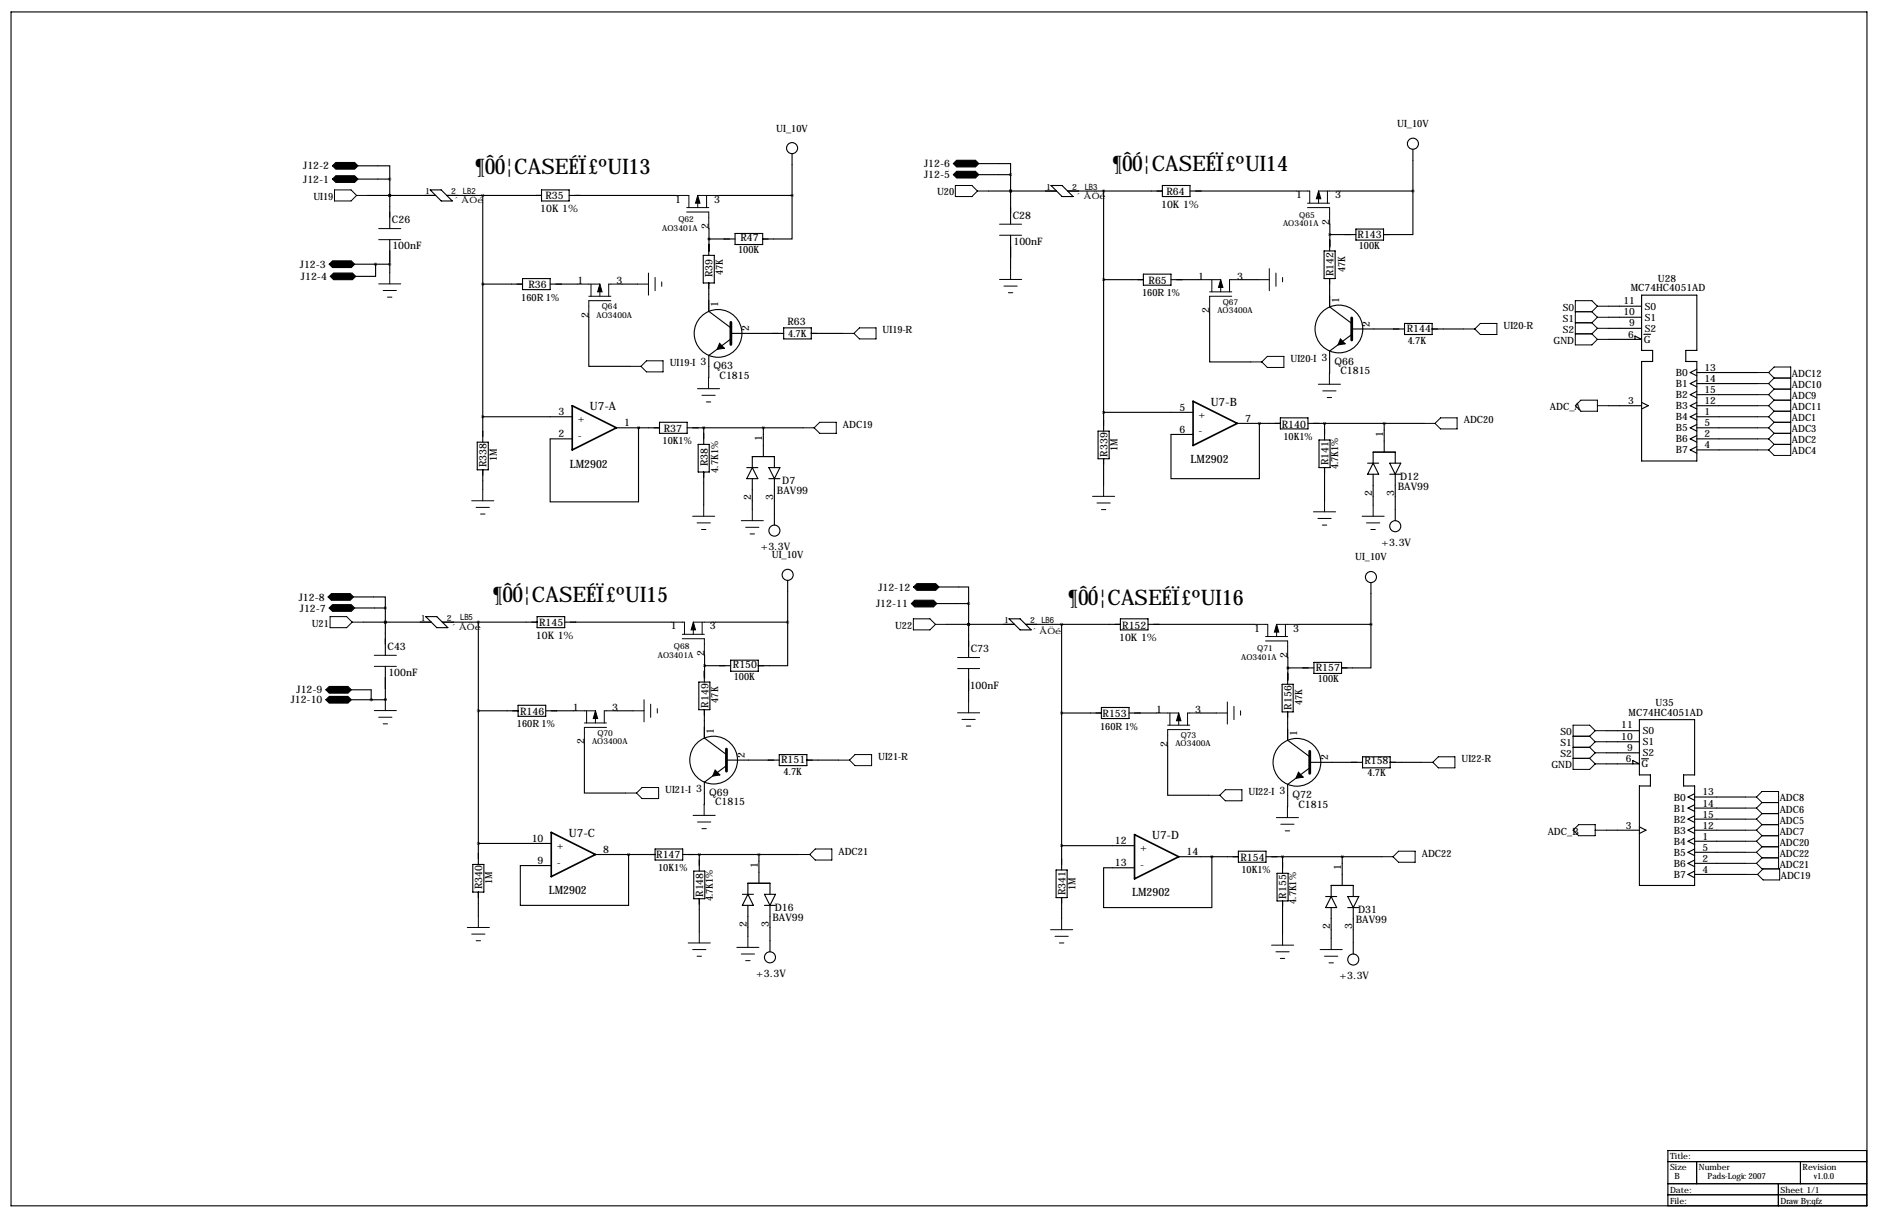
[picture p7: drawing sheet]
<svg xmlns="http://www.w3.org/2000/svg" width="432mm" height="279mm" viewBox="0 0 432 279" stroke-linecap="round" stroke-linejoin="round" font-family="sans-serif">
<g fill="none" stroke="#000" stroke-width=".25">
<path d="M2.5 2.7h426.8v274.4h-426.8zM82.3 38.1h7.3v3M182.1 35.3v9.6M225 37.6h7.4v2.5M324.9 34.3v9.6M82.3 41.1h7.3M84.5 44.9h15.7M89.6 44.9h.1M89.6 41.1v11.4M89.6 55.1v7.6M98.9 43.6h2.5l2.6 2.6h-2.6zM102.7 44.9h21.8"/>
<path d="M111 44.9v56.7M124.5 43.6h6.4v2.6h-6.4zM130.9 44.9h24.4M161.7 58.7h2.5v6.3h-2.5zM163 52.5v2.4M163 54.9v3.8M163 54.9h6M165.5 44.9h16.6M169 53.6h6.4v2.6h-6.4zM182.1 44.9v10h-6.7M225 40.1h7.4M227.3 43.9h15.6"/>
<path d="M232.4 43.9h.1M232.4 40.1v11.4M232.4 54.1v7.6M241.7 42.6h2.5l2.5 2.6h-2.5zM245.5 43.9h21.8M253.7 43.9v55.2M267.3 42.6h6.3v2.6h-6.3zM273.6 43.9h24.5M304.4 57.7h2.6v6.3h-2.6zM305.7 51.5l.1 2.4M305.8 53.9l-.1 3.8M305.8 53.9h6"/>
<path d="M308.3 43.9h16.6M311.8 52.6h6.3v2.6h-6.3zM324.9 43.9v10h-6.8M81.5 60.7h8.1M86.4 60.7v2.8h-4.6M111 65.3h9.1M120.1 64h6.4v2.5h-6.4zM126.5 65.3h6.3M135.4 72.9v11.3h9.4M143 65.3h3.6M163 65v6.5l5 3.8M168 77.9l-5 3.8-.1 5.1"/>
<path d="M168 76.6h12.2M180.2 75.3h6.3v2.6h-6.3zM186.5 76.6h7.3M253.7 64.3h9.2M262.9 63h6.3v2.5h-6.3zM269.2 64.3h6.4M278.1 71.9v11.3h9.5M285.8 64.3h3.5M305.7 64v6.5l5.1 3.8M310.8 76.9l-5.1 3.8v5.1M310.8 75.6h12.1M322.9 74.3h6.4v2.6h-6.4z"/>
<path d="M329.3 75.6h7.2M369.8 78h7.6l-1.5-.8v.8M369.8 70.4h7.6M369.8 72.9h7.6M369.8 75.4h7.6M377.4 67.8h12.7v12.7h-2.5v2.6h2.5v22.8h-12.7v-22.8h2.6v-2.6h-2.6zM378 76.8h1.5M111 95.8h20.6M141.7 98.3h9.9M146.8 98.3h.1M146.8 98.3v17h-20.3v-14.5h5.1M151.6 97h6.4v2.6h-6.4z"/>
<path d="M158 98.3h26.7M161.8 98.3v3.8M175.5 98.3v6.6M252.5 99.1h2.5v6.3h-2.5zM253.7 94.7h20.6M284.5 97.3h9.9M289.6 97.3h.1M289.6 97.3v12.7h-20.4v-10.2h5.1M294.4 96h6.3v2.6h-6.3zM300.7 97.3h26.7M304.5 97.3v3.8M318.3 97.3v6.6"/>
<path d="M369.8 93.2h7.6M377.4 92.5l1.6 .7-1.6 .8M390.1 98.3h14M390.1 95.8h14M390.1 85.6h14M390.1 84.8l-1.5 .8 1.5 .8M390.1 88.1h14M390.1 87.4l-1.5 .7 1.5 .8M390.1 90.7h14M390.1 89.9l-1.5 .8 1.5 .7M390.1 93.2h14M390.1 92.5l-1.5 .7 1.5 .8"/>
<path d="M390.1 95l-1.5 .8 1.5 .7M390.1 97.5l-1.5 .8 1.5 .8M109.7 101.6h2.6v6.3h-2.6zM111 107.9v4.6M160.5 102.1h2.6v6.4h-2.6zM161.8 108.5v7.6M171.7 107.4h2.5M173 107.4l1.2 2.6h-2.5zM173 107.4v-2.5h5.1v2.5M173 110v7.1M176.8 110h2.5M176.8 107.4h2.5l-1.2 2.6z"/>
<path d="M178.1 110v10.7M253.7 105.4v6.1M303.3 101.1h2.5v6.3h-2.5zM304.5 107.4v7.7M314.5 106.4h2.5M315.7 106.4l1.3 2.6h-2.5zM315.7 106.4v-2.5h5.1v2.5M315.7 109v7.1M319.5 109h2.6M319.5 106.4h2.6l-1.3 2.6zM320.8 109v10.6M390.1 100.8h14"/>
<path d="M390.1 100.1l-1.5 .7 1.5 .8M390.1 103.4h14M390.1 102.6l-1.5 .8 1.5 .7M81.3 137.2h7.3v2.5M81.5 139.7h7.1M88.6 139.7v10.9M181.1 133.3v9.7M215.4 138.7h7.3M215.9 134.9h6.8v3.8M222.7 138.7v12.4M315.2 133.9v9.6M80.8 158.5h4.5v2.3"/>
<path d="M83.5 143h15.7M88.6 143h.1M88.6 153.1v7.6M97.9 141.7h2.5l2.6 2.5h-2.6zM101.7 143h21.8M110 143v55.6M123.5 141.7h6.3v2.5h-6.3zM129.8 143h24.5M160.7 156.7h2.5v6.4h-2.5zM162 150.6v2.4M162 153v3.7M162 153h6"/>
<path d="M164.5 143h16.6M168 151.7h6.3v2.5h-6.3zM181.1 143v10h-6.8M217.6 143.5h15.7M222.7 143.5h.1M222.7 153.6v7.6M232 142.2h2.5l2.6 2.5h-2.6zM235.8 143.5h21.8M244.1 143.5v56.4M257.6 142.2h6.4v2.5h-6.4zM264 143.5h24.4M294.8 157.2h2.5v6.4h-2.5z"/>
<path d="M296.1 151.1v2.4M296.1 153.5v3.7M296.1 153.5h6M298.6 143.5h16.6M302.1 152.2h6.4v2.5h-6.4zM315.2 143.5v10h-6.7M80.8 160.8h4.5M85.3 160.8h.1M88.6 160.7h.1M88.6 160.7l-3.3 .1M110 163.3h9.1M119.1 162.1h6.4v2.5h-6.4z"/>
<path d="M125.5 163.3h6.3M134.4 170.9v11.3h9.4M142 163.3h3.5M162 163.1v6.5l5 3.8M167 175.9l-5 3.8-.1 5.1M167 174.7h12.2M179.2 173.4h6.3v2.5h-6.3zM185.5 174.7h7.3M244.1 163.8h9.1M253.2 162.6h6.4v2.5h-6.4zM259.6 163.8h6.3M268.5 171.4v11.3h9.4"/>
<path d="M276.1 163.8h3.6M296.1 163.6v6.5l5 3.8M301.1 176.4l-5 3.8-.1 5.1M301.1 175.2h12.2M313.3 173.9h6.3v2.5h-6.3zM319.6 175.2h7.3M369.3 175.5h7.6l-1.5-.7v.7M369.3 167.9h7.6M369.3 170.4h7.6M369.3 173h7.6M376.9 165.4h12.7v12.7h-2.5v2.5h2.5v22.9h-12.7v-22.9h2.6v-2.5h-2.6zM377.4 174.3h1.6"/>
<path d="M108.7 198.6h2.6v6.4h-2.6zM110 193.8h16.7M136.9 196.3h13.7M144.5 196.3v11.7h-24.9v-9.1h7.1M150.6 195.1h6.4v2.5h-6.4zM157 196.3h26.6M160.8 196.3v3.9M174.5 196.3v6.6M242.8 199.9h2.6v6.3h-2.6zM244.1 194.3h16.8M271 196.8h13.7M278.6 196.8v11.7h-24.9v-9.1h7.2"/>
<path d="M284.7 195.6h6.4v2.5h-6.4zM291.1 196.8h26.7M294.9 196.8v3.9M308.6 196.8v6.7M369.3 190.8h7.6M376.9 190l1.6 .8-1.6 .7M389.6 183.1h11.7M389.6 182.4l-1.5 .7 1.5 .8M389.6 185.7h11.7M389.6 184.9l-1.5 .8 1.5 .7M389.6 188.2h11.7M389.6 187.5l-1.5 .7 1.5 .8"/>
<path d="M389.6 190.8h11.7M389.6 190l-1.5 .8 1.5 .7M389.6 193.3h11.7M389.6 192.5l-1.5 .8 1.5 .8M389.6 195.8h11.7M389.6 195.1l-1.5 .7 1.5 .8M389.6 198.4h11.7M389.6 197.6l-1.5 .8 1.5 .7M110 205v5.6M159.5 200.2h2.6v6.3h-2.6zM160.8 206.5v7.6M170.7 205.5h2.5"/>
<path d="M172 205.5l1.2 2.5h-2.5zM172 205.5v-2.6h5v2.6M172 208v7.1M175.8 208h2.5M175.8 205.5h2.5l-1.3 2.5zM177 208v10.7M244.1 206.2v4.9M293.6 200.7h2.6v6.3h-2.6zM294.9 207v7.6M304.8 206h2.5M306.1 206l1.2 2.5h-2.5zM306.1 206v-2.5h5v2.5"/>
<path d="M306.1 208.5v7.1M309.9 208.5h2.5M309.9 206h2.5l-1.3 2.5zM311.1 208.5v10.7M389.6 200.9h12M389.6 200.2l-1.5 .7 1.5 .8M383.5 266.9h45.7M383.5 277.1v-12.7h45.7v12.7M383.5 272h45.7M383.5 274.5h45.7M390.1 266.9v5.1M408.9 272v5.1"/>
<path d="M414 266.9v5.1"/>
<circle cx="182.1" cy="34" r="1.27"/>
<circle cx="324.9" cy="33" r="1.27"/>
<circle cx="165.1" cy="76.6" r="5.5"/>
<circle cx="307.8" cy="75.6" r="5.5"/>
<circle cx="178.1" cy="121.9" r="1.27"/>
<circle cx="181.1" cy="132.1" r="1.27"/>
<circle cx="315.2" cy="132.6" r="1.27"/>
<circle cx="320.8" cy="120.9" r="1.27"/>
<circle cx="164.1" cy="174.6" r="5.5"/>
<circle cx="298.2" cy="175.2" r="5.5"/>
<circle cx="177" cy="220" r="1.27"/>
<circle cx="311.1" cy="220.5" r="1.27"/>
</g>
<g fill="none" stroke="#000" stroke-width=".23">
<path d="M76.9 43.6h3.8l1.3 1.3-1.3 1.3h-3.8zM82 44.9h2.5M87.1 52.5h5.1M87.1 55.1h5.1M155.3 44.9h3.1v2.8M157.9 47.7h5.1M157.9 48.7h5.1v3.8M160.4 46.2v1.5M160.4 44.9h5.1M162.5 44.9v2.8M219.7 42.6h3.8l1.2 1.3-1.2 1.3h-3.8zM224.7 43.9h2.6"/>
<path d="M229.8 51.5h5.1M229.8 54.1h5.1M298.1 43.9h3v2.8M300.6 47.7h5.1v3.8M300.6 46.7h5.1M303.2 45.2v1.5M303.2 43.9h5.1M305.2 43.9v2.8M87.1 65.2h5.1M88.1 66.8h3M89.1 68.3h1M89.6 62.7v2.5"/>
<path d="M132.8 65.3h5.1M135.4 68.1h5.1M135.9 65.3v2.8M137.9 66.5v1.6M140.5 69.1h-5.1v3.8M143 65.3h-3v2.8M146.6 65.3h2.5M149.1 62.7v5.1M150.6 63.8v3M152.1 64.8v1M193.8 76.6h2.5M197.6 75.3h3.8v2.6h-3.8l-1.3-1.3z"/>
<path d="M229.8 64.2h5.1M230.8 65.7h3.1M231.9 67.3h1M232.4 61.7v2.5M275.6 64.3h5.1M278.1 67.1h5.1M278.6 64.3v2.8M280.7 65.5v1.6M283.2 68.1h-5.1v3.8M285.8 64.3h-3.1v2.8M289.3 64.3h2.5M291.8 61.7v5.1"/>
<path d="M293.4 62.7v3.1M294.9 63.8v1M336.5 75.6h2.6M340.4 74.3h3.8v2.6h-3.8l-1.3-1.3zM362.2 71.6h3.8M362.2 74.2h3.8M362.2 76.7h3.8M366 71.6l1.3 1.3M366 74.2l1.3 1.2M366 76.7l1.3 1.3M367.3 70.4l-1.3-1.3h-3.8v10.1h3.8l1.3-1.2M367.3 70.4h2.5"/>
<path d="M367.3 70.4l-1.3 1.2M367.3 72.9h2.5M367.3 72.9l-1.3 1.3M367.3 75.4h2.5M367.3 75.4l-1.3 1.3M367.3 78h2.5M144.8 84.2h2.6M147.4 84.2l1.2-1.3h3.9v2.5h-3.9zM160.4 89.3h5.1M161.4 90.8h3M162.4 92.4h1M162.9 86.8v2.5"/>
<path d="M184.7 98.3h2.5M188.5 97h3.8v2.6h-3.8l-1.3-1.3zM287.6 83.2h2.5M291.4 81.9h3.8v2.5h-3.8l-1.3-1.2zM303.1 88.3h5.1M304.1 89.8h3.1M305.2 91.3h1M305.7 85.8v2.5M327.4 97.3h2.5M331.2 96h3.8v2.6h-3.8l-1.3-1.3zM362.2 93.2l1.3-1.3h3.8v2.6h-3.8zM367.3 93.2h2.5"/>
<path d="M404.1 98.3h2.6M404.1 93.2h2.6M404.1 85.6h2.6M404.1 88.1h2.6M404.1 90.7h2.6M404.1 95.8h2.6M406.7 85.6l1.2 1.3M406.7 85.6l1.2-1.3h3.8v20.3h-3.8l-1.2-1.2M406.7 88.1l1.2 1.3M406.7 90.7l1.2 1.2M406.7 93.2l1.2 1.3M406.7 98.3l1.2 1.3"/>
<path d="M406.7 95.8l1.2 1.2M407.9 99.6h3.8M407.9 97h3.8M407.9 91.9h3.8M407.9 94.5h3.8M407.9 86.9h3.8M407.9 89.4h3.8M407.9 86.9l-1.2 1.2M407.9 89.4l-1.2 1.3M407.9 91.9l-1.2 1.3M407.9 97l-1.2 1.3M407.9 99.6l-1.2 1.2"/>
<path d="M407.9 94.5l-1.2 1.3M108.5 115.1h5M109.5 116.6h3M110.5 118.1h1M111 112.5v2.6M159.3 118.6h5M161.8 116.1v2.5M170.4 119.6h5.1M173 117.1v2.5M251.2 114h5.1M252.2 115.6h3.1M253.2 117.1h1.1"/>
<path d="M253.7 111.5v2.5M302 117.6h5.1M303 119.1h3.1M304.5 115.1v2.5M313.2 118.6h5.1M315.7 116.1v2.5M404.1 100.8h2.6M404.1 103.4h2.6M406.7 100.8l1.2 1.3M407.9 102.1h3.8M407.9 102.1l-1.2 1.3M160.3 120.1h3"/>
<path d="M161.3 121.7h1M171.4 121.2h3.1M172.5 122.7h1M304 120.7h1.1M314.2 120.1h3M315.2 121.7h1M75.9 141.7h3.8l1.3 1.3-1.3 1.2h-3.8zM81 143h2.5M86.1 150.6h5M86.1 153.1h5M154.3 143h3.1v2.7M156.9 145.7h5.1"/>
<path d="M156.9 146.8h5.1v3.8M159.4 144.2v1.5M159.4 143h5.1M161.4 143v2.7M210 142.2h3.8l1.3 1.3-1.3 1.2h-3.8zM215.1 143.5h2.5M220.2 151.1h5M220.2 153.6h5M288.4 143.5h3.1v2.8M291 146.3h5.1M291 147.3h5.1v3.8M293.5 144.7v1.6"/>
<path d="M293.5 143.5h5.1M295.6 143.5v2.8M86.1 163.3h5M87.1 164.8h3M88.1 166.3h1M88.6 160.7v2.6M131.8 163.3h5.1M134.4 166.1h5M134.9 163.3v2.8M136.9 164.6v1.5M139.4 167.1h-5v3.8M142 163.3h-3.1v2.8"/>
<path d="M145.5 163.3h2.6M148.1 160.8v5.1M149.6 161.8v3M151.1 162.8v1M192.8 174.7h2.5M195.3 174.7l1.3-1.3h3.8v2.5h-3.8zM220.2 163.8h5M221.2 165.3h3M222.2 166.8h1M222.7 161.2v2.6M265.9 163.8h5.1M268.5 166.6h5.1"/>
<path d="M269 163.8v2.8M271 165.1v1.5M273.6 167.6h-5.1v3.8M276.1 163.8h-3.1v2.8M279.7 163.8h2.5M282.2 161.3v5.1M283.7 162.3v3.1M285.2 163.3v1M326.9 175.2h2.5M330.7 173.9h3.8v2.5h-3.8l-1.3-1.2zM361.7 169.2h3.8M361.7 171.7h3.8"/>
<path d="M361.7 174.2h3.8M365.5 169.2l1.3 1.2M365.5 171.7l1.3 1.3M365.5 174.2l1.3 1.3M366.8 167.9l-1.3-1.3h-3.8v10.2h3.8l1.3-1.3M366.8 167.9h2.5M366.8 167.9l-1.3 1.3M366.8 170.4h2.5M366.8 170.4l-1.3 1.3M366.8 173h2.5M366.8 173l-1.3 1.2M366.8 175.5h2.5"/>
<path d="M143.8 182.2h2.6M147.6 180.9h3.8v2.6h-3.8l-1.2-1.3zM159.4 187.4h5M160.4 188.9h3M161.4 190.4h1M161.9 184.8v2.6M183.6 196.3h2.6M187.5 195.1h3.8v2.5h-3.8l-1.3-1.3zM277.9 182.7h2.6M280.5 182.7l1.2-1.2h3.8v2.5h-3.8zM293.5 187.9h5.1M294.5 189.4h3"/>
<path d="M295.5 190.9h1M296 185.3v2.6M317.8 196.8h2.5M320.3 196.8l1.3-1.2h3.8v2.5h-3.8zM363 189.5h3.8v2.5h-3.8l-1.3-1.2zM366.8 190.8h2.5M401.3 190.8h2.6M401.3 183.1h2.6M401.3 185.7h2.6M401.3 188.2h2.6M401.3 193.3h2.6M401.3 195.8h2.6"/>
<path d="M401.3 198.4h2.6M403.9 183.1l1.2 1.3M403.9 183.1l1.2-1.2h3.8v17.7M403.9 185.7l1.2 1.2M403.9 188.2l1.2 1.3M403.9 190.8l1.2 1.2M403.9 193.3l1.2 1.3M403.9 195.8l1.2 1.3M403.9 198.4l1.2 1.2h4.1v2.6h-3.8l-1.3-1.3M405.1 189.5h3.8M405.1 192h3.8M405.1 184.4h3.8"/>
<path d="M405.1 186.9h3.8M405.1 184.4l-1.2 1.3M405.1 186.9l-1.2 1.3M405.1 189.5l-1.2 1.3M405.1 194.6h3.8M405.1 192l-1.2 1.3M405.1 197.1h3.8M405.1 194.6l-1.2 1.2M405.1 197.1l-1.2 1.3M405.4 199.6l-1.3 1.3M107.4 213.1h5.1M108.5 214.6h3"/>
<path d="M109.5 216.2h1M110 210.6v2.5M158.2 216.7h5.1M159.3 218.2h3M160.3 219.7h1M160.8 214.1v2.6M169.4 217.7h5.1M170.4 219.2h3.1M172 215.1v2.6M241.6 213.6h5M242.6 215.1h3M243.6 216.7h1"/>
<path d="M244.1 211.1v2.5M292.4 217.2h5M293.4 218.7h3M294.9 214.6v2.6M303.5 218.2h5.1M304.5 219.7h3.1M306.1 215.6v2.6M401.6 200.9h2.5M171.4 220.7h1.1M294.4 220.2h1M305.6 221.2h1"/>
</g>
<path d="M160.4 44.9l.5 1.8h-1zM303.2 43.9l.5 1.8h-1zM137.9 65.3l.5 1.8h-1zM280.7 64.3l.5 1.7h-1zM159.4 143l.5 1.7h-1zM293.5 143.5l.5 1.7h-1zM136.9 163.3l.5 1.8h-1zM271 163.8l.5 1.8h-1z" fill="#000" stroke="#000" stroke-width=".23"/>
<path d="M168 74.1v5M310.8 73.1v5M167 172.1v5.1M301.1 172.6v5.1" fill="none" stroke="#000" stroke-width=".63"/>
<g fill="#000" stroke="#000" stroke-width=".25">
<path d="M76.5 38.1l.7-.8h4.3l.8 .8-.8 .8h-4.3zM219.2 37.6l.8-.8h4.3l.7 .8-.7 .8h-4.3zM77.2 40.4h4.3l.8 .7-.8 .8h-4.3l-.7-.8zM219.2 40.1l.8-.7h4.3l.7 .7-.7 .8h-4.3zM76.5 59.9h4.3l.7 .8-.7 .8h-4.3l-.8-.8zM75.9 63.5l.8-.8h4.3l.8 .8-.8 .8h-4.3zM308.2 77.9l1.1 1.1-1.7 .2zM165.5 78.9l1 1.1-1.6 .3zM75.4 137.2l.8-.8h4.3l.8 .8-.8 .7h-4.3zM75.7 139.7l.8-.8h4.3l.7 .8-.7 .8h-4.3zM210.3 137.9h4.3l.8 .8-.8 .7h-4.3l-.8-.7zM210.8 134.1h4.3l.8 .8-.8 .7h-4.3l-.7-.7z"/>
<path d="M74.9 158.5l.8-.8h4.3l.8 .8-.8 .8h-4.3zM74.9 160.8l.8-.8h4.3l.8 .8-.8 .7h-4.3zM164.4 176.9l1.1 1.2-1.6 .2zM298.6 177.4l1 1.2-1.6 .2z"/>
</g>
<path d="M131.6 93.2l10.1 5.1-10.1 5.1zM274.3 92.2l10.2 5.1-10.2 5.1zM126.7 191.3l10.2 5-10.2 5.1zM260.9 191.8l10.1 5-10.1 5.1z" fill="none" stroke="#000" stroke-width=".38"/>
<path d="M232.3 43.9a.05 .05 0 0 0 .1 0 .05 .05 0 0 0-.1 0zM305.7 53.9a.05 .05 0 0 0 .1 0 .05 .05 0 0 0-.1 0zM324.8 43.9a.05 .05 0 0 0 .1 0 .05 .05 0 0 0-.1 0zM253.7 43.9a.05 .05 0 0 0 .1 0 .05 .05 0 0 0-.1 0zM253.7 64.3a.05 .05 0 0 0 .1 0 .05 .05 0 0 0-.1 0zM304.5 97.3a.05 .05 0 0 0 .1 0 .05 .05 0 0 0-.1 0zM318.2 97.3a.05 .05 0 0 0 .1 0 .05 .05 0 0 0-.1 0zM278.6 196.9a.05 .05 0 0 0 .1 0 .05 .05 0 0 0-.1 0zM86.3 60.7a.05 .05 0 0 0 .1 0 .05 .05 0 0 0-.1 0zM232.3 43.9a.05 .05 0 0 0 .1 0 .05 .05 0 0 0-.1 0zM232.3 40.1a.05 .05 0 0 0 .1 0 .05 .05 0 0 0-.1 0zM85.3 160.8a.05 .05 0 0 0 .1 0 .05 .05 0 0 0-.1 0zM253.7 94.7a.05 .05 0 0 0 .1 0 .05 .05 0 0 0-.1 0zM289.5 97.3a.05 .05 0 0 0 .1 0 .05 .05 0 0 0-.1 0z" fill="#000" stroke="#000" stroke-width=".63"/>
<g font-size="4.9">
<text x="109.2" y="39.9">¶ÔÓ¦CASEÉÏ£ºUI13</text>
<text x="255.8" y="39.4">¶ÔÓ¦CASEÉÏ£ºUI14</text>
<text x="113.3" y="138.4">¶ÔÓ¦CASEÉÏ£ºUI15</text>
<text x="245.6" y="138.9">¶ÔÓ¦CASEÉÏ£ºUI16</text>
</g>
<g font-size="2.6">
<text x="135.6" y="94.2">U7-A</text>
<text x="278.4" y="93.2">U7-B</text>
<text x="131" y="107.4">LM2902</text>
<text x="273.8" y="106.4">LM2902</text>
<text x="130.8" y="192.3">U7-C</text>
<text x="264.9" y="192.8">U7-D</text>
<text x="126.2" y="205.5">LM2902</text>
<text x="260.3" y="206">LM2902</text>
</g>
<g font-size="2.4">
<text x="69.7" y="42">J12-1</text>
<text x="69.7" y="38.9">J12-2</text>
<text x="212.5" y="41">J12-5</text>
<text x="212.5" y="38.4">J12-6</text>
<text x="125.4" y="45.8">R35</text>
<text x="155.3" y="46.6">1</text>
<text x="164.2" y="46.6">3</text>
<text x="267" y="47.8">10K 1%</text>
<text x="268.2" y="44.9">R64</text>
<text x="298" y="45.6">1</text>
<text x="307" y="45.6">3</text>
<text x="90.1" y="51.3">C26</text>
<text x="124.2" y="48.8">10K 1%</text>
<text x="163" y="52.6" transform="rotate(-90 163 52.6)">2</text>
<text x="232.9" y="50.2">C28</text>
<text x="305.7" y="51.6" transform="rotate(-90 305.7 51.6)">2</text>
<text x="90.2" y="57.3">100nF</text>
<text x="170.3" y="55.3">R47</text>
<text x="233" y="56.2">100nF</text>
<text x="312.1" y="54.6">R143</text>
<text x="69" y="61.5">J12-3</text>
<text x="69.2" y="64.3">J12-4</text>
<text x="132.8" y="65.3">1</text>
<text x="141.7" y="65.3">3</text>
<text x="163.8" y="63.7" transform="rotate(-90 163.8 63.7)">R39</text>
<text x="264.1" y="65.2">R65</text>
<text x="275.5" y="64.3">1</text>
<text x="284.5" y="64.3">3</text>
<text x="306.6" y="63.4" transform="rotate(-90 306.6 63.4)">R142</text>
<text x="121.5" y="66.2">R36</text>
<text x="165.1" y="70.6" transform="rotate(-90 165.1 70.6)">1</text>
<text x="278.1" y="72" transform="rotate(-90 278.1 72)">2</text>
<text x="307.9" y="69.6" transform="rotate(-90 307.9 69.6)">1</text>
<text x="135.4" y="73" transform="rotate(-90 135.4 73)">2</text>
<text x="172.2" y="76.1" transform="rotate(-90 172.2 76.1)">2</text>
<text x="181" y="74.6">R63</text>
<text x="315" y="75.1" transform="rotate(-90 315 75.1)">2</text>
<text x="323.5" y="76.2">R144</text>
<text x="306.8" y="83.9">Q66</text>
<text x="164.1" y="84.9">Q63</text>
<text x="165.4" y="87">C1815</text>
<text x="308.2" y="86">C1815</text>
<text x="128.4" y="95.4">3</text>
<text x="271.2" y="94.4">5</text>
<text x="128.4" y="100.5">2</text>
<text x="143.5" y="97.9">1</text>
<text x="152.6" y="99.4">R37</text>
<text x="175.3" y="101.3" transform="rotate(-90 175.3 101.3)">1</text>
<text x="271.2" y="99.5">6</text>
<text x="286.3" y="96.9">7</text>
<text x="294.7" y="98.3">R140</text>
<text x="318" y="100.3" transform="rotate(-90 318 100.3)">1</text>
<text x="111.9" y="107.3" transform="rotate(-90 111.9 107.3)">R338</text>
<text x="162.7" y="107.2" transform="rotate(-90 162.7 107.2)">R38</text>
<text x="254.7" y="104.9" transform="rotate(-90 254.7 104.9)">R339</text>
<text x="305.5" y="106.9" transform="rotate(-90 305.5 106.9)">R141</text>
<text x="178.6" y="113.6">BAV99</text>
<text x="179.9" y="111.3">D7</text>
<text x="315.5" y="113.9" transform="rotate(-90 315.5 113.9)">2</text>
<text x="320.5" y="113.9" transform="rotate(-90 320.5 113.9)">3</text>
<text x="321.4" y="112.6">BAV99</text>
<text x="321.9" y="110.3">D12</text>
<text x="172.7" y="114.9" transform="rotate(-90 172.7 114.9)">2</text>
<text x="177.8" y="114.9" transform="rotate(-90 177.8 114.9)">3</text>
<text x="317.7" y="125.4">+3.3V</text>
<text x="174.9" y="126.4">+3.3V</text>
<text x="68.7" y="138">J12-8</text>
<text x="202" y="135.7">J12-12</text>
<text x="69" y="140.5">J12-7</text>
<text x="124" y="143.8">R145</text>
<text x="201.5" y="139.5">J12-11</text>
<text x="89.1" y="149.3">C43</text>
<text x="123.2" y="146.8">10K 1%</text>
<text x="154.2" y="144.6">1</text>
<text x="163.2" y="144.6">3</text>
<text x="223.2" y="149.8">C73</text>
<text x="257.3" y="147.3">10K 1%</text>
<text x="258" y="144.4">R152</text>
<text x="288.4" y="145.1">1</text>
<text x="297.3" y="145.1">3</text>
<text x="89.3" y="155.4">100nF</text>
<text x="162" y="150.7" transform="rotate(-90 162 150.7)">2</text>
<text x="168.5" y="153.4">R150</text>
<text x="296.1" y="151.2" transform="rotate(-90 296.1 151.2)">2</text>
<text x="302.5" y="154.1">R157</text>
<text x="66.8" y="161.6">J12-10</text>
<text x="68.2" y="159.3">J12-9</text>
<text x="223" y="158.3">100nF</text>
<text x="119.6" y="164.2">R146</text>
<text x="131.7" y="163.3">1</text>
<text x="140.7" y="163.3">3</text>
<text x="162.9" y="162.6" transform="rotate(-90 162.9 162.6)">R149</text>
<text x="253.5" y="164.7">R153</text>
<text x="265.8" y="163.8">1</text>
<text x="274.8" y="163.8">3</text>
<text x="297" y="163.1" transform="rotate(-90 297 163.1)">R156</text>
<text x="134.4" y="171" transform="rotate(-90 134.4 171)">2</text>
<text x="164.1" y="168.6" transform="rotate(-90 164.1 168.6)">1</text>
<text x="268.5" y="171.5" transform="rotate(-90 268.5 171.5)">2</text>
<text x="298.2" y="169.2" transform="rotate(-90 298.2 169.2)">1</text>
<text x="171.2" y="174.1" transform="rotate(-90 171.2 174.1)">2</text>
<text x="179.6" y="175.3">R151</text>
<text x="305.3" y="174.7" transform="rotate(-90 305.3 174.7)">2</text>
<text x="313.7" y="175.6">R158</text>
<text x="163.1" y="182.9">Q69</text>
<text x="164.4" y="185.1">C1815</text>
<text x="297.2" y="183.4">Q72</text>
<text x="298.5" y="185.6">C1815</text>
<text x="122.3" y="193.4">10</text>
<text x="138.7" y="196">8</text>
<text x="150.9" y="197.3">R147</text>
<text x="256.4" y="194">12</text>
<text x="272.8" y="196.5">14</text>
<text x="285.2" y="197.8">R154</text>
<text x="123.6" y="198.5">9</text>
<text x="174.2" y="199.4" transform="rotate(-90 174.2 199.4)">1</text>
<text x="256.4" y="199">13</text>
<text x="308.4" y="199.9" transform="rotate(-90 308.4 199.9)">1</text>
<text x="110.9" y="204.3" transform="rotate(-90 110.9 204.3)">R340</text>
<text x="161.7" y="206.1" transform="rotate(-90 161.7 206.1)">R148</text>
<text x="178.2" y="209.3">D16</text>
<text x="245" y="205.7" transform="rotate(-90 245 205.7)">R341</text>
<text x="295.8" y="206.5" transform="rotate(-90 295.8 206.5)">R155</text>
<text x="312.3" y="209.9">D31</text>
<text x="171.7" y="212.9" transform="rotate(-90 171.7 212.9)">2</text>
<text x="176.8" y="212.9" transform="rotate(-90 176.8 212.9)">3</text>
<text x="177.6" y="211.6">BAV99</text>
<text x="305.8" y="213.4" transform="rotate(-90 305.8 213.4)">2</text>
<text x="310.9" y="213.4" transform="rotate(-90 310.9 213.4)">3</text>
<text x="311.7" y="212.1">BAV99</text>
<text x="173.9" y="224.4">+3.3V</text>
<text x="308" y="224.9">+3.3V</text>
</g>
<g font-size="2.3">
<text x="321.2" y="29.2">UI_10V</text>
<text x="178.5" y="30.2">UI_10V</text>
<text x="72" y="45.9">UI19</text>
<text x="215.5" y="44.9">U20</text>
<text x="169.7" y="58.1">100K</text>
<text x="312.4" y="57.3">100K</text>
<text x="166.2" y="63.3" transform="rotate(-90 166.2 63.3)">47K</text>
<text x="309.3" y="62.5" transform="rotate(-90 309.3 62.5)">47K</text>
<text x="381.2" y="64.8">U28</text>
<text x="119.9" y="69.1">160R 1%</text>
<text x="262.6" y="68.1">160R 1%</text>
<text x="359.3" y="71.4">S0</text>
<text x="373.3" y="69.8">11</text>
<text x="375" y="66.9">MC74HC4051AD</text>
<text x="378.2" y="71.2">S0</text>
<text x="181.2" y="77.3">4.7K</text>
<text x="202.9" y="76.6">UI19-R</text>
<text x="345.7" y="75.6">UI20-R</text>
<text x="359.3" y="73.9">S1</text>
<text x="359.3" y="76.5">S2</text>
<text x="373.3" y="72.4">10</text>
<text x="374.3" y="77.6">6</text>
<text x="374.6" y="74.9">9</text>
<text x="378.2" y="73.7">S1</text>
<text x="378.2" y="76.2">S2</text>
<text x="296.7" y="83.2">UI20-I 3</text>
<text x="323.7" y="79.1">4.7K</text>
<text x="357.2" y="79">GND</text>
<text x="378" y="78.8">G</text>
<text x="154" y="84.2">UI19-I 3</text>
<text x="385.3" y="86.4">B0</text>
<text x="385.3" y="88.9">B1</text>
<text x="391.9" y="85.2">13</text>
<text x="391.9" y="87.8">14</text>
<text x="412" y="86.6">ADC12</text>
<text x="412" y="89.2">ADC10</text>
<text x="356.4" y="94.2">ADC_A</text>
<text x="374.3" y="92.9">3</text>
<text x="385.3" y="91.5">B2</text>
<text x="385.3" y="94">B3</text>
<text x="391.9" y="90.3">15</text>
<text x="391.9" y="92.9">12</text>
<text x="391.9" y="95.4">1</text>
<text x="412" y="91.7">ADC9</text>
<text x="412" y="94.2">ADC11</text>
<text x="132.8" y="97">+</text>
<text x="132.8" y="100.8">-</text>
<text x="193.8" y="98.3">ADC19</text>
<text x="275.6" y="96">+</text>
<text x="275.6" y="99.8">-</text>
<text x="295.1" y="101.1">10K1%</text>
<text x="336.5" y="97.3">ADC20</text>
<text x="385.3" y="96.6">B4</text>
<text x="385.3" y="99.1">B5</text>
<text x="385.3" y="101.6">B6</text>
<text x="391.9" y="97.9">5</text>
<text x="391.9" y="100.5">2</text>
<text x="412" y="99.3">ADC3</text>
<text x="412" y="101.9">ADC2</text>
<text x="412" y="96.8">ADC1</text>
<text x="114.2" y="105.9" transform="rotate(-90 114.2 105.9)">1M</text>
<text x="152.3" y="102.1">10K1%</text>
<text x="257" y="103.6" transform="rotate(-90 257 103.6)">1M</text>
<text x="307.7" y="107.9" transform="rotate(-90 307.7 107.9)">4.7K1%</text>
<text x="385.3" y="104.2">B7</text>
<text x="391.9" y="103">4</text>
<text x="412" y="104.4">ADC4</text>
<text x="165.1" y="108.6" transform="rotate(-90 165.1 108.6)">4.7K1%</text>
<text x="177.5" y="128.3">UI_10V</text>
<text x="311.6" y="128.8">UI_10V</text>
<text x="71.7" y="144">U21</text>
<text x="205.8" y="144.5">U22</text>
<text x="165.2" y="161.5" transform="rotate(-90 165.2 161.5)">47K</text>
<text x="168.7" y="156.3">100K</text>
<text x="303" y="156.8">100K</text>
<text x="118.8" y="167.1">160R 1%</text>
<text x="253" y="167.6">160R 1%</text>
<text x="299.4" y="162" transform="rotate(-90 299.4 162)">47K</text>
<text x="372.8" y="167.4">11</text>
<text x="374.5" y="164.4">MC74HC4051AD</text>
<text x="380.7" y="162.3">U35</text>
<text x="358.8" y="168.9">S0</text>
<text x="358.8" y="171.4">S1</text>
<text x="358.8" y="174">S2</text>
<text x="372.8" y="169.9">10</text>
<text x="374.1" y="172.5">9</text>
<text x="377.7" y="168.7">S0</text>
<text x="377.7" y="171.2">S1</text>
<text x="377.7" y="173.8">S2</text>
<text x="180.2" y="178">4.7K</text>
<text x="201.9" y="174.7">UI21-R</text>
<text x="314.4" y="178.4">4.7K</text>
<text x="336" y="175.2">UI22-R</text>
<text x="356.7" y="176.5">GND</text>
<text x="373.8" y="175.2">6</text>
<text x="377.4" y="176.3">G</text>
<text x="153" y="182.2">UI21-I 3</text>
<text x="287.1" y="182.7">UI22-I 3</text>
<text x="384.8" y="183.9">B0</text>
<text x="391.4" y="182.8">13</text>
<text x="391.4" y="185.3">14</text>
<text x="409.2" y="184.1">ADC8</text>
<text x="355.9" y="191.8">ADC_B</text>
<text x="373.8" y="190.4">3</text>
<text x="384.8" y="186.5">B1</text>
<text x="384.8" y="189">B2</text>
<text x="384.8" y="191.6">B3</text>
<text x="391.4" y="187.9">15</text>
<text x="391.4" y="190.4">12</text>
<text x="409.2" y="186.7">ADC6</text>
<text x="409.2" y="189.2">ADC5</text>
<text x="409.2" y="191.8">ADC7</text>
<text x="128" y="195.1">+</text>
<text x="192.8" y="196.3">ADC21</text>
<text x="262.1" y="195.6">+</text>
<text x="326.9" y="196.8">ADC22</text>
<text x="384.8" y="194.1">B4</text>
<text x="384.8" y="196.6">B5</text>
<text x="391.4" y="192.9">1</text>
<text x="391.4" y="195.5">5</text>
<text x="409.2" y="194.3">ADC20</text>
<text x="409.2" y="196.8">ADC22</text>
<text x="113.2" y="203.1" transform="rotate(-90 113.2 203.1)">1M</text>
<text x="128" y="198.9">-</text>
<text x="151.3" y="200.2">10K1%</text>
<text x="262.1" y="199.4">-</text>
<text x="285.4" y="200.7">10K1%</text>
<text x="384.8" y="199.2">B6</text>
<text x="384.8" y="201.7">B7</text>
<text x="391.4" y="198">2</text>
<text x="391.4" y="200.6">4</text>
<text x="409.2" y="199.4">ADC21</text>
<text x="409.4" y="201.9">ADC19</text>
<text x="163.9" y="207.1" transform="rotate(-90 163.9 207.1)">4.7K1%</text>
<text x="247.2" y="204.5" transform="rotate(-90 247.2 204.5)">1M</text>
<text x="298" y="207.7" transform="rotate(-90 298 207.7)">4.7K1%</text>
</g>
<g font-size="2">
<text x="97.8" y="44.7">1</text>
<text x="103.7" y="44.7">2</text>
<text x="104.3" y="46.6">´ÅÖé</text>
<text x="106.4" y="44.5">LB2</text>
<text x="240.5" y="43.6">1</text>
<text x="246.5" y="43.6">2</text>
<text x="247.4" y="45.7">´ÅÖé</text>
<text x="249.4" y="43.6">LB3</text>
<text x="96.8" y="142.7">1</text>
<text x="102.7" y="142.7">2</text>
<text x="105.8" y="142.5">LB5</text>
<text x="230.9" y="143.2">1</text>
<text x="236.8" y="143.2">2</text>
<text x="239.4" y="143.2">LB6</text>
<text x="103.7" y="144.8">´ÅÖé</text>
<text x="237.2" y="145.7">´ÅÖé</text>
<text x="384" y="266.4">Title:</text>
<text x="384" y="268.9">Size</text>
<text x="390.6" y="268.9">Number</text>
<text x="414.5" y="268.9">Revision</text>
<text x="384" y="274">Date:</text>
<text x="385" y="271">B</text>
<text x="392.6" y="271">Pads-Logic 2007</text>
<text x="409.4" y="274">Sheet 1/1</text>
<text x="417" y="271">v1.0.0</text>
<text x="384" y="276.6">File:</text>
<text x="409.4" y="276.6">Draw By:qfz</text>
</g>
<g font-size="1.9">
<text x="152.3" y="53">AO3401A</text>
<text x="156" y="51.1">Q62</text>
<text x="295" y="52">AO3401A</text>
<text x="298.7" y="50.1">Q65</text>
<text x="138.4" y="71.1">Q64</text>
<text x="279.9" y="71.9">AO3400A</text>
<text x="281.1" y="70.1">Q67</text>
<text x="137.2" y="73">AO3400A</text>
<text x="155" y="149.2">Q68</text>
<text x="289.1" y="149.7">Q71</text>
<text x="151.3" y="151.1">AO3401A</text>
<text x="285.4" y="151.6">AO3401A</text>
<text x="136.1" y="171">AO3400A</text>
<text x="137.4" y="169.1">Q70</text>
<text x="270.3" y="171.5">AO3400A</text>
<text x="271.5" y="169.6">Q73</text>
</g>
</svg>
